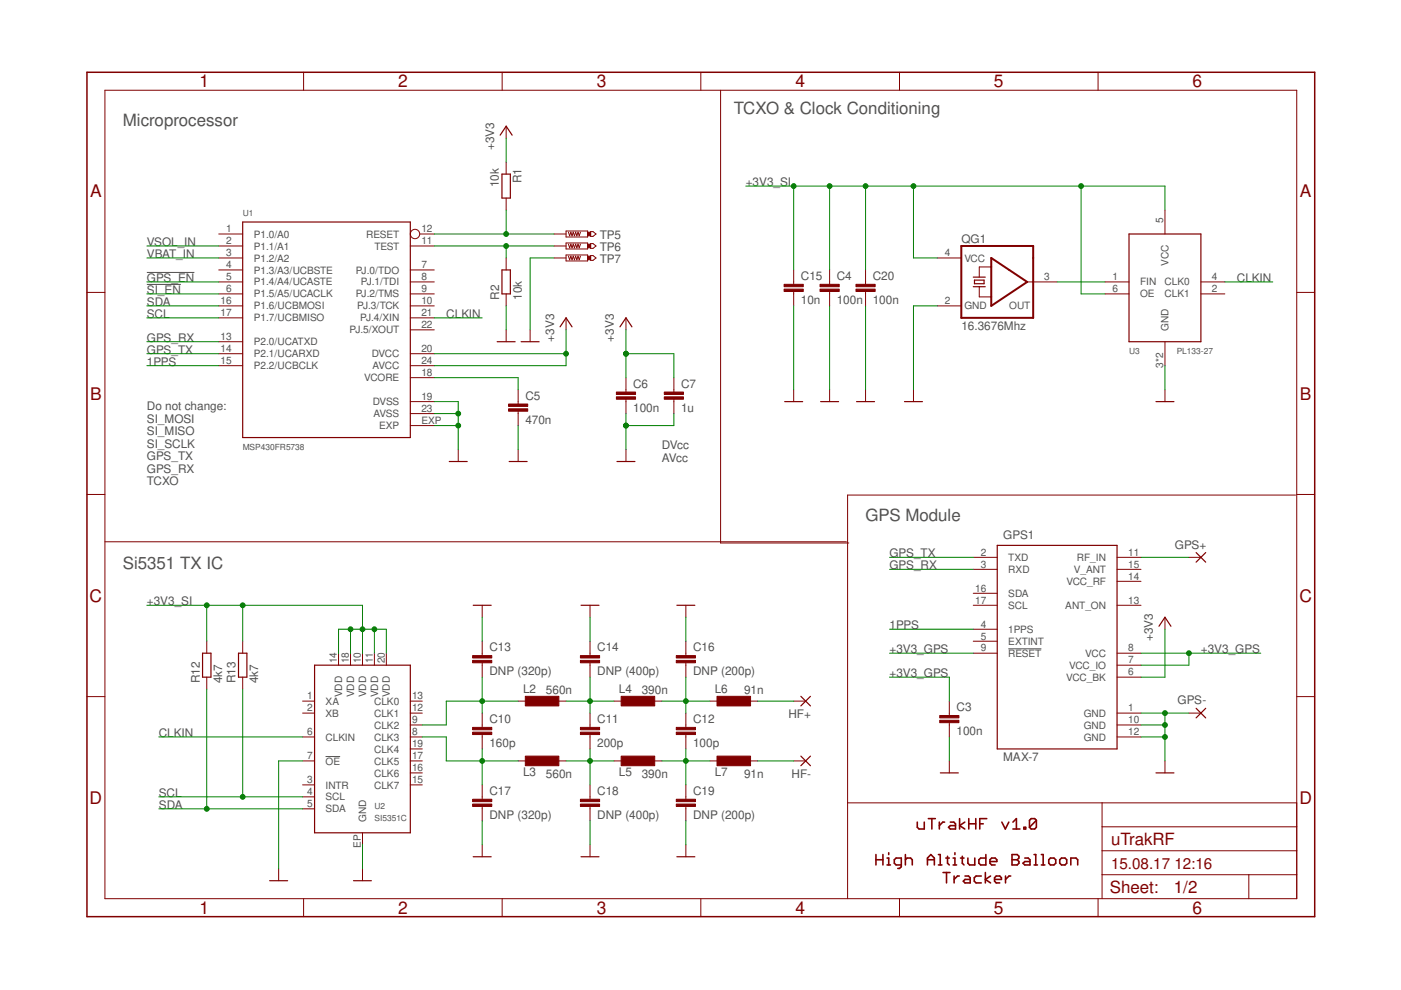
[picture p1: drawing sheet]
<svg xmlns="http://www.w3.org/2000/svg" width="297mm" height="210mm" viewBox="0 0 297 210" stroke-linecap="round" stroke-linejoin="round" font-family="sans-serif">
<path d="M31.1 57.8h10.1M31.1 60.3h7.3M213.8 137.6h7M69 160.4h3.1" fill="none" stroke="#505050" stroke-width=".21"/>
<g fill="none" stroke="#800000" stroke-width=".21">
<path d="M22.2 19.1h252.7v171.4h-252.7zM64.4 15.3v3.8M106.5 15.3v3.8M148.6 15.3v3.8M152.8 19.1v96h27.2M190.7 15.3v3.8M232.8 15.3v3.8M107.3 26.8v2.5M107.3 34.4v2.5M46.4 49.6h5.1M46.4 52.2h5.1M46.4 54.7h5.1"/>
<path d="M46.4 57.2h5.1M46.4 59.8h5.1M87 52.2h5.1M87 57.2h5.1M87 59.8h5.1M89 49.6h3.1M107.3 42v2.5M107.3 54.7v2.5M117.5 49.6h2.5M117.5 52.2h2.5M117.5 54.7h2.5M120 49h4.6v1.2h-4.6z"/>
<path d="M120 51.5h4.6v1.3h-4.6zM120 54.1h4.6v1.2h-4.6zM120.5 49.2l.3 .8 .2-.8 .3 .8 .2-.8 .3 .8 .2-.8 .3 .8 .3-.8 .2 .8 .3-.8M120.5 51.8l.3 .7 .2-.7 .3 .7 .2-.7 .3 .7 .2-.7 .3 .7 .3-.7 .2 .7 .3-.7M120.5 54.3l.3 .8 .2-.8 .3 .8 .2-.8 .3 .8 .2-.8 .3 .8 .3-.8 .2 .8 .3-.8M125.2 49.1h.5l.7 .5-.7 .5h-.5zM125.2 51.6h.5l.7 .6-.7 .5h-.5zM125.2 54.2h.5l.7 .5-.7 .5h-.5zM168.3 57.2v3.1M175.9 57.2v3.1M183.5 57.2v3.1M198.7 54.7h5.1"/>
<path d="M210.2 56.6h-2.6v2.2M217.8 59.8h6.3M234.3 59.8h5.1M247 44.5v5.1M254.6 59.8h5.1M18.4 62h3.8M46.4 62.3h5.1M46.4 64.9h5.1M46.4 67.4h5.1M46.4 72.5h5.1M46.4 75h5.1M46.4 77.5h5.1"/>
<path d="M87 62.3h5.1M87 64.9h5.1M87 67.4h5.1M87 75h5.1M87 77.5h5.1M87 69.9h5.1M107.3 62.3v2.6M107.3 69.9v2.6M112.4 69.9v2.6M120 67.4v2.5M132.7 67.4v2.5M168.3 61.8v3.1"/>
<path d="M175.9 61.8v3.1M183.5 61.8v3.1M198.7 64.9h5.1M207.6 60.8v2.1h2.6M234.3 62.3h5.1M247 72.5v5M254.6 62.3h5.1M274.9 62h3.8M87 85.2h5.1M87 87.7h5.1M87 80.1h5.1M87 90.2h5.1"/>
<path d="M97.2 95.3v2.6M109.9 82.6v3.1M109.9 87.2v3M109.9 95.3v2.6M132.7 80.1v3M132.7 84.6v3.1M132.7 95.3v2.6M142.9 80.1v3M142.9 84.6v3.1M168.3 82.6v2.6M175.9 82.6v2.6M183.5 82.6v2.6"/>
<path d="M193.7 82.6v2.6M247 82.6v2.6M18.4 104.8h3.8M22.2 114.9h157.3M206.4 118.2h5M236.8 118.2h5.1M252.1 118.2h2.5M274.7 105h-95v85.5M274.9 104.8h3.8M43.8 136v2.5M51.5 136v2.5M71.8 138.5v2.5"/>
<path d="M74.3 138.5v2.5M76.9 138.5v2.5M79.4 138.5v2.5M81.9 138.5v2.5M102.2 128.3v2.6M102.2 136v3M125.1 128.3v2.6M125.1 136v3M145.4 128.3v2.6M145.4 136v3M206.4 120.7h5M206.4 128.3h5"/>
<path d="M206.4 125.8h5M206.4 138.5h5M206.4 133.4h5M206.4 136h5M236.8 120.7h5.1M236.8 128.3h5.1M236.8 138.5h5.1M236.8 123.3h5.1M247 130.9v2.5M18.4 147.7h3.8M43.8 143.6v2.5M51.5 143.6v2.5"/>
<path d="M64.2 148.7h2.5M64.2 156.3h2.5M64.2 151.2h2.5M87 148.7h2.5M87 156.3h2.5M87 153.7h2.5M87 151.2h2.5M87 158.8h2.5M102.2 140.5v3.1M102.2 151.2v3M102.2 155.7v3.1M109.9 148.7h2.5"/>
<path d="M117.5 148.7h2.5M125.1 140.5v3.1M125.1 151.2v3M125.1 155.7v3.1M130.2 148.7h2.5M137.8 148.7h2.5M145.4 140.5v3.1M145.4 151.2v3M145.4 155.7v3.1M150.5 148.7h2.5M158.1 148.7h2.6M168.3 148.7h2.5"/>
<path d="M201.3 148.7v3M201.3 153.2v3.1M236.8 156.3h5.1M236.8 153.7h5.1M236.8 151.2h5.1M236.8 141h5.1M236.8 143.6h5.1M252.1 151.2h2.5M274.9 147.7h3.8M64.2 161.3h2.5M64.2 166.4h2.5M64.2 169h2.5"/>
<path d="M64.2 171.5h2.5M76.9 176.6v2.5M87 161.3h2.5M87 166.4h2.5M87 163.9h2.5M102.2 166.4v3.1M102.2 171v3M102.2 179.1v2.6M109.9 161.3h2.5M117.5 161.3h2.5M125.1 166.4v3.1M125.1 171v3"/>
<path d="M125.1 179.1v2.6M130.2 161.3h2.5M137.8 161.3h2.5M145.4 166.4v3.1M145.4 171v3M145.4 179.1v2.6M150.5 161.3h2.5M158.1 161.3h2.6M168.3 161.3h2.5M179.7 170.2h95.2M201.3 161.3v2.6M233.7 170.2v20.3"/>
<path d="M233.7 175.3h41.2M247 161.3v2.6M59.1 184.2v2.5M64.4 190.5v3.9M76.9 184.2v2.5M106.5 190.5v3.9M148.6 190.5v3.9M190.7 190.5v3.9M232.8 190.5v3.9M233.7 185.5h41.2M233.7 180.4h41.2M264.8 185.5v5"/>
<circle cx="88" cy="49.6" r=".99"/>
</g>
<g fill="none" stroke="#800000" stroke-width=".34">
<path d="M194.5 174.3v1.1l.4 .4h1.1v-1.5M196.8 173.6h1.5M197.6 173.6v2.2M199.2 174.3v1.5M200.3 174.3h-.4l-.7 .7M201.5 174.3h.7l.4 .4v1.1h-1.1l-.4-.4 .4-.4h1.1M203.5 173.6v2.2M204.6 174.3l-1.1 .7 1.1 .8M205.4 173.6v2.2M205.4 174.7h1.5M206.9 173.6v2.2M207.7 174.7h.8"/>
<path d="M209.2 173.6h-1.5v2.2M212.4 174.3l.7 1.5 .8-1.5M214.8 175.8h1.4M214.8 174.3l.7-.7v2.2M217.1 175.4h.4v.4h-.4zM219.7 173.9v1.5l-.3 .4h-.8l-.3-.4M219.7 173.9l-.3-.3h-.8l-.3 .3v1.5M219.7 173.9l-1.4 1.5M185.7 181.2v2.2M185.7 182.3h1.5M187.2 181.2v2.2M188.1 181.9h.3v1.5"/>
<path d="M188.1 183.4h.7M188.4 180.8v.4M191.1 183.4h-1.1l-.4-.4v-.7l.4-.4h1.1v1.9l-.4 .3h-.3M192 182.3l.3-.4h.8l.3 .4v1.1M192 181.2v2.2M196.6 182.3h1.5M196.6 183.4v-1.5l.8-.7 .7 .7v1.5M199 183.4h.7M199 181.2h.3v2.2M199.9 185h1.5M200.5 181.9h.8M200.7 185v2.2"/>
<path d="M200.9 181.5v1.5l.4 .4M202.1 181.9h.4v1.5M202.1 183.4h.7M202.3 185.7v1.5M202.5 180.8v.4M203.4 185.7h-.4l-.7 .8M203.6 181.9h.8M204 181.5v1.5l.4 .4M204.6 185.7h.7l.4 .4v1.1h-1.1l-.4-.4 .4-.3h1.1M205.2 181.9v1.1l.4 .4h1.1v-1.5M208 185.7h-1.1l-.3 .4v.7l.3 .4h1.1M208.9 185v2.2"/>
<path d="M209 181.2v2.2h-1.1l-.4-.4v-.7l.4-.4h1.1M209.9 182.7h1.4v-.4l-.3-.4h-.8l-.3 .4v.7l.3 .4h.8M210 185.7l-1.1 .8 1.1 .7M210.9 186.5h1.4v-.4l-.3-.4h-.8l-.3 .4v.7l.3 .4h.8M213.2 185.7v1.5M214.3 185.7h-.4l-.7 .8M214.6 182.3h1.1M214.6 181.2h1.1l.3 .3v.4l-.3 .4 .3 .4v.3l-.3 .4h-1.1zM217.3 181.9h.7l.4 .4v1.1h-1.1l-.4-.4 .4-.3h1.1M219.2 183.4h.8M219.2 181.2h.4v2.2M220.8 183.4h.7"/>
<path d="M220.8 181.2h.4v2.2M222.4 182.3l.3-.4h.8l.3 .4v.7l-.3 .4h-.8l-.3-.4zM224.7 182.3l.4-.4h.7l.4 .4v.7l-.4 .4h-.7l-.4-.4zM227 183.4v-1.5h1.1l.4 .4v1.1"/>
</g>
<g fill="none" stroke="#800000" stroke-width=".25">
<path d="M106 28.7l1.3-1.9 1.3 1.9M106.4 36.9h1.8v5.1h-1.8zM51.5 47.1h35.5v45.7h-35.5zM106.4 57.2h1.8v5.1h-1.8zM206.4 58.8h2.5M206.6 59.4h2v.8h-2zM239.4 49.6h15.2v22.9h-15.2zM105.4 72.5h3.8M110.5 72.5h3.8M118.7 69.3l1.3-1.9 1.3 1.9M131.4 69.3l1.3-1.9 1.3 1.9M206.4 60.8h2.5"/>
<path d="M95.2 97.9h3.9M107.9 97.9h3.9M130.8 97.9h3.8M166.4 85.2h3.8M174 85.2h3.8M181.6 85.2h3.8M191.8 85.2h3.8M245.1 85.2h3.8M211.4 115.6h25.4v43.2h-25.4zM253.6 117.2l2 2M255.6 117.2l-2 2M42.9 138.5h1.8v5.1h-1.8z"/>
<path d="M50.6 138.5h1.7v5.1h-1.7zM100.3 128.3h3.8M123.2 128.3h3.8M143.5 128.3h3.8M245.7 132.8l1.3-1.9 1.3 1.9M66.7 141h20.3v35.6h-20.3zM169.8 147.6l2 2.1M171.8 147.6l-2 2.1M253.6 150.2l2 2M255.6 150.2l-2 2M169.8 160.3l2 2M171.8 160.3l-2 2"/>
<path d="M199.4 163.9h3.8M245.1 163.9h3.8M57.2 186.7h3.8M75 186.7h3.7M100.3 181.7h3.8M123.2 181.7h3.8M143.5 181.7h3.8"/>
</g>
<g fill="#800000" stroke="#800000" stroke-width=".21">
<path d="M199.2 152.7h4.1v.5h-4.1z"/>
<path d="M199.2 151.7h4.1v.5h-4.1z"/>
<path d="M107.8 86.7h4.1v.5h-4.1z"/>
<path d="M107.8 85.7h4.1v.5h-4.1z"/>
<path d="M130.7 84.1h4v.5h-4z"/>
<path d="M130.7 83.1h4v.5h-4z"/>
<path d="M140.8 84.1h4.1v.5h-4.1z"/>
<path d="M140.8 83.1h4.1v.5h-4.1z"/>
<path d="M173.9 61.3h4v.5h-4z"/>
<path d="M173.9 60.3h4v.5h-4z"/>
<path d="M166.2 61.3h4.1v.5h-4.1z"/>
<path d="M166.2 60.3h4.1v.5h-4.1z"/>
<path d="M124.6 49.2h.6v.8h-.6z"/>
<path d="M124.6 51.8h.6v.7h-.6z"/>
<path d="M124.6 54.3h.6v.8h-.6z"/>
<path d="M123.1 155.2h4v.5h-4z"/>
<path d="M123.1 154.2h4v.5h-4z"/>
<path d="M143.4 155.2h4v.5h-4z"/>
<path d="M143.4 154.2h4v.5h-4z"/>
<path d="M111.4 147.6h7.1v2.1h-7.1z"/>
<path d="M111.4 160.3h7.1v2h-7.1z"/>
<path d="M131.7 147.6h7.1v2.1h-7.1z"/>
<path d="M131.7 160.3h7.1v2h-7.1z"/>
<path d="M152 147.6h7.1v2.1h-7.1z"/>
<path d="M152 160.3h7.1v2h-7.1z"/>
<path d="M123.1 170.5h4v.5h-4z"/>
<path d="M123.1 169.5h4v.5h-4z"/>
<path d="M143.4 170.5h4v.5h-4z"/>
<path d="M143.4 169.5h4v.5h-4z"/>
<path d="M123.1 140h4v.5h-4z"/>
<path d="M123.1 139h4v.5h-4z"/>
<path d="M143.4 140h4v.5h-4z"/>
<path d="M143.4 139h4v.5h-4z"/>
<path d="M100.2 155.2h4.1v.5h-4.1z"/>
<path d="M100.2 154.2h4.1v.5h-4.1z"/>
<path d="M100.2 170.5h4.1v.5h-4.1z"/>
<path d="M100.2 169.5h4.1v.5h-4.1z"/>
<path d="M100.2 140h4.1v.5h-4.1z"/>
<path d="M100.2 139h4.1v.5h-4.1z"/>
<path d="M181.5 61.3h4v.5h-4z"/>
<path d="M181.5 60.3h4v.5h-4z"/>
</g>
<path d="M203.8 52.2h15.3v15.2h-15.3zM210.2 54.7l7.6 5.1-7.6 5.1z" fill="none" stroke="#800000" stroke-width=".42"/>
<path d="M18.4 15.3h260.3v179.1h-260.3z" fill="none" stroke="#800000" stroke-width=".32"/>
<g fill="none" stroke="#008000" stroke-width=".21">
<path d="M107.3 29.3v5.1M158.1 39.5h88.9v5M168.3 39.5v17.7M175.9 39.5v17.7M183.5 39.5v17.7M193.7 39.5v15.2h5M229.2 39.5v22.8h5.1M31.1 54.7h15.3M31.1 52.2h15.3M31.1 59.8h15.3M92.1 52.2h25.4M92.1 49.6h25.4"/>
<path d="M107.3 44.5v5.1M107.3 52.2v2.5M117.5 54.7h-5.1v15.2M224.1 59.8h10.2M259.7 59.8h10.2M31.1 64.9h15.3M31.1 75h15.3M31.1 77.5h15.3M31.1 72.5h15.3M31.1 67.4h15.3M31.1 62.3h15.3M92.1 75h27.9"/>
<path d="M92.1 67.4h10.1M107.3 64.9v5M120 69.9v7.6h-27.9M132.7 69.9v10.2M132.7 75h10.2v5.1M168.3 64.9v17.7M175.9 64.9v17.7M183.5 64.9v17.7M198.7 64.9h-5v17.7M247 77.5v5.1M92.1 85.2h5.1v10.1M92.1 90.2h5.1"/>
<path d="M92.1 87.7h5.1M92.1 80.1h17.8v2.5M109.9 90.2v5.1M132.7 87.7v7.6M142.9 87.7v2.5h-10.2M188.6 118.2h17.8M241.9 118.2h10.2M31.1 128.3h45.8v10.2M43.8 128.3v7.7M51.5 128.3v7.7M71.8 138.5v-5.1h10.1v5.1M74.3 133.4v5.1"/>
<path d="M79.4 133.4v5.1M102.2 130.9v5.1M125.1 130.9v5.1M145.4 130.9v5.1M188.6 120.7h17.8M188.6 133.4h17.8M188.6 138.5h17.8M241.9 138.5h25.4M247 133.4v10.2h-5.1M252.1 138.5v2.5h-10.2M33.7 156.3h30.5M43.8 146.1v25.4"/>
<path d="M51.5 146.1v22.9M89.5 156.3h5.1v5h15.3M102.2 143.6v7.6M102.2 158.8v7.6M109.9 148.7h-15.3v5h-5.1M120 148.7h10.2M125.1 143.6v7.6M125.1 158.8v7.6M140.3 148.7h10.2M145.4 143.6v7.6M145.4 158.8v7.6M160.7 148.7h7.6"/>
<path d="M188.6 143.6h12.7v5.1M201.3 156.3v5M241.9 151.2h10.2M241.9 153.7h5.1M241.9 156.3h5.1M247 151.2v10.1M33.7 171.5h30.5M33.7 169h30.5M64.2 161.3h-5.1v22.9M76.9 179.1v5.1M102.2 174v5.1M120 161.3h10.2"/>
<path d="M125.1 174v5.1M140.3 161.3h10.2M145.4 174v5.1M160.7 161.3h7.6"/>
</g>
<g fill="#008000" stroke="#008000" stroke-width=".21">
<circle cx="247" cy="153.7" r=".51"/>
<circle cx="247" cy="156.3" r=".51"/>
<circle cx="247" cy="151.2" r=".51"/>
<circle cx="97.2" cy="87.7" r=".51"/>
<circle cx="97.2" cy="90.2" r=".51"/>
<circle cx="132.7" cy="90.2" r=".51"/>
<circle cx="120" cy="75" r=".51"/>
<circle cx="132.7" cy="75" r=".51"/>
<circle cx="107.3" cy="52.2" r=".51"/>
<circle cx="107.3" cy="49.6" r=".51"/>
<circle cx="43.8" cy="171.5" r=".51"/>
<circle cx="51.5" cy="169" r=".51"/>
<circle cx="252.1" cy="138.5" r=".51"/>
<circle cx="79.4" cy="133.4" r=".51"/>
<circle cx="76.9" cy="133.4" r=".51"/>
<circle cx="74.3" cy="133.4" r=".51"/>
<circle cx="43.8" cy="128.3" r=".51"/>
<circle cx="51.5" cy="128.3" r=".51"/>
<circle cx="168.3" cy="39.5" r=".51"/>
<circle cx="175.9" cy="39.5" r=".51"/>
<circle cx="229.2" cy="39.5" r=".51"/>
<circle cx="193.7" cy="39.5" r=".51"/>
<circle cx="183.5" cy="39.5" r=".51"/>
<circle cx="102.2" cy="148.7" r=".51"/>
<circle cx="125.1" cy="148.7" r=".51"/>
<circle cx="145.4" cy="148.7" r=".51"/>
<circle cx="125.1" cy="161.3" r=".51"/>
<circle cx="145.4" cy="161.3" r=".51"/>
<circle cx="102.2" cy="161.3" r=".51"/>
</g>
<g font-size="3.7" fill="#800000">
<text x="42.3" y="18.5">1</text>
<text x="84.4" y="18.5">2</text>
<text x="126.5" y="18.5">3</text>
<text x="168.6" y="18.5">4</text>
<text x="210.7" y="18.5">5</text>
<text x="252.9" y="18.5">6</text>
<text x="19.1" y="41.9">A</text>
<text x="275.6" y="41.9">A</text>
<text x="19.1" y="84.7">B</text>
<text x="275.6" y="84.7">B</text>
<text x="19" y="127.6">C</text>
<text x="275.5" y="127.6">C</text>
<text x="19" y="170.4">D</text>
<text x="275.5" y="170.4">D</text>
<text x="42.3" y="193.7">1</text>
<text x="84.4" y="193.7">2</text>
<text x="126.5" y="193.7">3</text>
<text x="168.6" y="193.7">4</text>
<text x="210.7" y="193.7">5</text>
<text x="252.9" y="193.7">6</text>
</g>
<g font-size="3.6" fill="#505050">
<text x="26.1" y="26.8">Microprocessor</text>
<text x="155.6" y="24.2">TCXO &amp; Clock Conditioning</text>
<text x="183.5" y="110.6">GPS Module</text>
<text x="26.1" y="120.7">Si5351 TX IC</text>
</g>
<g font-size="3.6" fill="#800000">
<text x="235.6" y="179.1">uTrakRF</text>
<text x="235.3" y="189.4">Sheet:</text>
<text x="248.9" y="189.3">1/2</text>
</g>
<g font-size="3.2" fill="#800000">
<text x="235.6" y="184.2">15.08.17</text>
<text x="249" y="184.2">12:16</text>
</g>
<g font-size="2.5" fill="#505050">
<text x="104.8" y="31.8" transform="rotate(-90 104.8 31.8)">+3V3</text>
<text x="105.8" y="39.7" transform="rotate(-90 105.8 39.7)">10k</text>
<text x="110.6" y="38.8" transform="rotate(-90 110.6 38.8)">R1</text>
<text x="158.1" y="39.5">+3V3_SI</text>
<text x="31.1" y="52.1">VSOL_IN</text>
<text x="127.2" y="50.6">TP5</text>
<text x="127.2" y="53.2">TP6</text>
<text x="203.8" y="51.5">QG1</text>
<text x="31.1" y="54.7">VBAT_IN</text>
<text x="31.1" y="59.8">GPS_EN</text>
<text x="127.2" y="55.7">TP7</text>
<text x="169.8" y="59.4">C15</text>
<text x="177.4" y="59.4">C4</text>
<text x="185" y="59.4">C20</text>
<text x="262.2" y="59.8">CLKIN</text>
<text x="31.1" y="64.8">SDA</text>
<text x="31.1" y="62.3">SI_EN</text>
<text x="105.8" y="63.6" transform="rotate(-90 105.8 63.6)">R2</text>
<text x="110.6" y="63.6" transform="rotate(-90 110.6 63.6)">10k</text>
<text x="169.8" y="64.5">10n</text>
<text x="177.4" y="64.5">100n</text>
<text x="185" y="64.5">100n</text>
<text x="31.1" y="67.4">SCL</text>
<text x="94.6" y="67.4">CLKIN</text>
<text x="203.8" y="69.9">16.3676Mhz</text>
<text x="31.1" y="72.5">GPS_RX</text>
<text x="31.1" y="75">GPS_TX</text>
<text x="31.1" y="77.5">1PPS</text>
<text x="117.5" y="72.5" transform="rotate(-90 117.5 72.5)">+3V3</text>
<text x="130.2" y="72.5" transform="rotate(-90 130.2 72.5)">+3V3</text>
<text x="134.2" y="82.2">C6</text>
<text x="144.4" y="82.2">C7</text>
<text x="31.1" y="86.9">Do not change:</text>
<text x="31.1" y="89.6">SI_MOSI</text>
<text x="111.4" y="89.9">470n</text>
<text x="111.4" y="84.8">C5</text>
<text x="134.2" y="87.3">100n</text>
<text x="144.4" y="87.3">1u</text>
<text x="31.1" y="92.3">SI_MISO</text>
<text x="31.1" y="94.9">SI_SCLK</text>
<text x="140.3" y="95.2">DVcc</text>
<text x="31.1" y="97.6">GPS_TX</text>
<text x="31.1" y="100.3">GPS_RX</text>
<text x="140.3" y="97.9">AVcc</text>
<text x="31.1" y="102.9">TCXO</text>
<text x="188.6" y="118.2">GPS_TX</text>
<text x="212.7" y="114.4">GPS1</text>
<text x="249.1" y="116.3">GPS+</text>
<text x="188.6" y="120.7">GPS_RX</text>
<text x="31.1" y="128.3">+3V3_SI</text>
<text x="188.6" y="133.4">1PPS</text>
<text x="244.5" y="135.9" transform="rotate(-90 244.5 135.9)">+3V3</text>
<text x="103.8" y="143.2">DNP (320p)</text>
<text x="103.8" y="138.1">C13</text>
<text x="126.6" y="143.2">DNP (400p)</text>
<text x="126.6" y="138.1">C14</text>
<text x="146.9" y="143.2">DNP (200p)</text>
<text x="146.9" y="138.1">C16</text>
<text x="188.6" y="143.6">+3V3_GPS</text>
<text x="188.6" y="138.5">+3V3_GPS</text>
<text x="254.6" y="138.5">+3V3_GPS</text>
<text x="42.3" y="144.8" transform="rotate(-90 42.3 144.8)">R12</text>
<text x="47.1" y="144.8" transform="rotate(-90 47.1 144.8)">4k7</text>
<text x="50" y="144.8" transform="rotate(-90 50 144.8)">R13</text>
<text x="54.8" y="144.8" transform="rotate(-90 54.8 144.8)">4k7</text>
<text x="110.9" y="146.8">L2</text>
<text x="115.7" y="147.1">560n</text>
<text x="131.2" y="146.8">L4</text>
<text x="136.1" y="147.1">390n</text>
<text x="151.5" y="146.8">L6</text>
<text x="157.8" y="147.1">91n</text>
<text x="249.7" y="149.3">GPS-</text>
<text x="103.8" y="153.3">C10</text>
<text x="126.6" y="153.3">C11</text>
<text x="146.9" y="153.3">C12</text>
<text x="167.2" y="152.3">HF+</text>
<text x="202.8" y="155.9">100n</text>
<text x="202.8" y="150.8">C3</text>
<text x="33.7" y="156.3">CLKIN</text>
<text x="103.8" y="158.4">160p</text>
<text x="126.6" y="158.4">200p</text>
<text x="146.9" y="158.4">100p</text>
<text x="212.7" y="161.3">MAX-7</text>
<text x="110.9" y="164.6">L3</text>
<text x="115.7" y="164.9">560n</text>
<text x="131.2" y="164.6">L5</text>
<text x="136.1" y="164.9">390n</text>
<text x="151.5" y="164.6">L7</text>
<text x="157.8" y="164.9">91n</text>
<text x="167.8" y="165">HF-</text>
<text x="33.7" y="171.5">SDA</text>
<text x="33.7" y="169">SCL</text>
<text x="103.8" y="173.7">DNP (320p)</text>
<text x="103.8" y="168.6">C17</text>
<text x="126.6" y="173.7">DNP (400p)</text>
<text x="126.6" y="168.6">C18</text>
<text x="146.9" y="173.7">DNP (200p)</text>
<text x="146.9" y="168.6">C19</text>
</g>
<g font-size="2.1" fill="#505050">
<text x="246.6" y="47.3" transform="rotate(-90 246.6 47.3)">5</text>
<text x="47.9" y="49.3">1</text>
<text x="47.9" y="51.8">2</text>
<text x="53.8" y="50.4">P1.0/A0</text>
<text x="53.8" y="52.9">P1.1/A1</text>
<text x="77.7" y="50.4">RESET</text>
<text x="79.4" y="52.9">TEST</text>
<text x="89.3" y="49.3">12</text>
<text x="89.3" y="51.8">11</text>
<text x="47.9" y="54.3">3</text>
<text x="47.9" y="56.9">4</text>
<text x="47.9" y="59.4">5</text>
<text x="53.8" y="55.4">P1.2/A2</text>
<text x="53.8" y="58">P1.3/A3/UCBSTE</text>
<text x="75.4" y="58">PJ.0/TDO</text>
<text x="89.3" y="56.9">7</text>
<text x="89.3" y="59.4">8</text>
<text x="200.3" y="54.3">4</text>
<text x="204.5" y="55.4">VCC</text>
<text x="221.4" y="59.4">3</text>
<text x="235.9" y="59.4">1</text>
<text x="247.8" y="56.3" transform="rotate(-90 247.8 56.3)">VCC</text>
<text x="257" y="59.4">4</text>
<text x="46.7" y="64.5">16</text>
<text x="47.9" y="62">6</text>
<text x="53.8" y="60.5">P1.4/A4/UCASTE</text>
<text x="53.8" y="63.1">P1.5/A5/UCACLK</text>
<text x="53.8" y="65.6">P1.6/UCBMOSI</text>
<text x="75.4" y="63.1">PJ.2/TMS</text>
<text x="75.7" y="65.6">PJ.3/TCK</text>
<text x="76.5" y="60.5">PJ.1/TDI</text>
<text x="89.3" y="62">9</text>
<text x="89.3" y="64.5">10</text>
<text x="200.3" y="64.5">2</text>
<text x="204.5" y="65.6">GND</text>
<text x="214" y="65.6">OUT</text>
<text x="235.9" y="62">6</text>
<text x="241.7" y="60.5">FIN</text>
<text x="241.7" y="63.1">OE</text>
<text x="246.9" y="60.5">CLK0</text>
<text x="246.9" y="63.1">CLK1</text>
<text x="257" y="62">2</text>
<text x="46.7" y="67">17</text>
<text x="53.8" y="68.1">P1.7/UCBMISO</text>
<text x="74.1" y="70.7">PJ.5/XOUT</text>
<text x="76.4" y="68.1">PJ.4/XIN</text>
<text x="89.3" y="67">21</text>
<text x="89.3" y="69.6">22</text>
<text x="247.8" y="70.1" transform="rotate(-90 247.8 70.1)">GND</text>
<text x="46.7" y="72.1">13</text>
<text x="46.7" y="74.6">14</text>
<text x="46.7" y="77.2">15</text>
<text x="53.8" y="73.2">P2.0/UCATXD</text>
<text x="53.8" y="75.8">P2.1/UCARXD</text>
<text x="78.8" y="75.8">DVCC</text>
<text x="89.3" y="74.6">20</text>
<text x="89.3" y="77.2">24</text>
<text x="53.8" y="78.3">P2.2/UCBCLK</text>
<text x="77.2" y="80.8">VCORE</text>
<text x="79" y="78.3">AVCC</text>
<text x="89.3" y="79.7">18</text>
<text x="246.6" y="78" transform="rotate(-90 246.6 78)">3*2</text>
<text x="79.1" y="85.9">DVSS</text>
<text x="79.2" y="88.5">AVSS</text>
<text x="89.3" y="84.8">19</text>
<text x="89.3" y="87.3">23</text>
<text x="89.3" y="89.9">EXP</text>
<text x="80.4" y="91">EXP</text>
<text x="207.9" y="117.8">2</text>
<text x="213.8" y="118.9">TXD</text>
<text x="228.3" y="118.9">RF_IN</text>
<text x="239.2" y="117.8">11</text>
<text x="206.7" y="125.4">16</text>
<text x="207.9" y="120.4">3</text>
<text x="213.8" y="121.5">RXD</text>
<text x="226.1" y="124">VCC_RF</text>
<text x="227.6" y="121.5">V_ANT</text>
<text x="239.2" y="120.4">15</text>
<text x="239.2" y="122.9">14</text>
<text x="206.7" y="128">17</text>
<text x="213.8" y="129.1">SCL</text>
<text x="213.8" y="126.6">SDA</text>
<text x="225.9" y="129.1">ANT_ON</text>
<text x="239.2" y="128">13</text>
<text x="207.9" y="133.1">4</text>
<text x="207.9" y="135.6">5</text>
<text x="213.8" y="134.2">1PPS</text>
<text x="213.8" y="136.7">EXTINT</text>
<text x="71.4" y="140.7" transform="rotate(-90 71.4 140.7)">14</text>
<text x="74" y="140.7" transform="rotate(-90 74 140.7)">18</text>
<text x="76.5" y="140.7" transform="rotate(-90 76.5 140.7)">10</text>
<text x="79" y="140.7" transform="rotate(-90 79 140.7)">11</text>
<text x="81.6" y="140.7" transform="rotate(-90 81.6 140.7)">20</text>
<text x="207.9" y="138.1">9</text>
<text x="213.8" y="139.2">RESET</text>
<text x="226.7" y="141.8">VCC_IO</text>
<text x="230.1" y="139.2">VCC</text>
<text x="239.2" y="138.1">8</text>
<text x="239.2" y="140.7">7</text>
<text x="239.2" y="143.2">6</text>
<text x="65.1" y="148.3">1</text>
<text x="69" y="149.4">XA</text>
<text x="72.5" y="147.9" transform="rotate(-90 72.5 147.9)">VDD</text>
<text x="75.1" y="147.9" transform="rotate(-90 75.1 147.9)">VDD</text>
<text x="77.6" y="147.9" transform="rotate(-90 77.6 147.9)">VDD</text>
<text x="79.3" y="149.4">CLK0</text>
<text x="80.1" y="147.9" transform="rotate(-90 80.1 147.9)">VDD</text>
<text x="82.7" y="147.9" transform="rotate(-90 82.7 147.9)">VDD</text>
<text x="87.4" y="148.3">13</text>
<text x="226.1" y="144.3">VCC_BK</text>
<text x="65.1" y="150.8">2</text>
<text x="65.1" y="155.9">6</text>
<text x="69" y="151.9">XB</text>
<text x="79.3" y="151.9">CLK1</text>
<text x="79.3" y="154.5">CLK2</text>
<text x="87.4" y="150.8">12</text>
<text x="87.4" y="153.4">9</text>
<text x="87.4" y="155.9">8</text>
<text x="229.8" y="154.5">GND</text>
<text x="229.8" y="151.9">GND</text>
<text x="239.2" y="155.9">12</text>
<text x="239.2" y="153.4">10</text>
<text x="239.2" y="150.8">1</text>
<text x="65.1" y="161">7</text>
<text x="69" y="157">CLKIN</text>
<text x="79.3" y="157">CLK3</text>
<text x="79.3" y="159.6">CLK4</text>
<text x="87.4" y="158.4">19</text>
<text x="87.4" y="161">17</text>
<text x="229.8" y="157">GND</text>
<text x="65.1" y="166.1">3</text>
<text x="69" y="162.1">OE</text>
<text x="69" y="167.2">INTR</text>
<text x="79.3" y="162.1">CLK5</text>
<text x="79.3" y="164.6">CLK6</text>
<text x="79.3" y="167.2">CLK7</text>
<text x="87.4" y="163.5">16</text>
<text x="87.4" y="166.1">15</text>
<text x="65.1" y="168.6">4</text>
<text x="65.1" y="171.1">5</text>
<text x="69" y="169.7">SCL</text>
<text x="69" y="172.3">SDA</text>
<text x="76.5" y="179.8" transform="rotate(-90 76.5 179.8)">EP</text>
<text x="77.6" y="174.2" transform="rotate(-90 77.6 174.2)">GND</text>
</g>
<g font-size="1.8" fill="#505050">
<text x="51.5" y="45.8">U1</text>
<text x="239.4" y="75">U3</text>
<text x="249.5" y="75">PL133-27</text>
<text x="51.5" y="95.3">MSP430FR5738</text>
<text x="79.4" y="171.5">U2</text>
<text x="79.4" y="174">SI5351C</text>
</g>
</svg>
